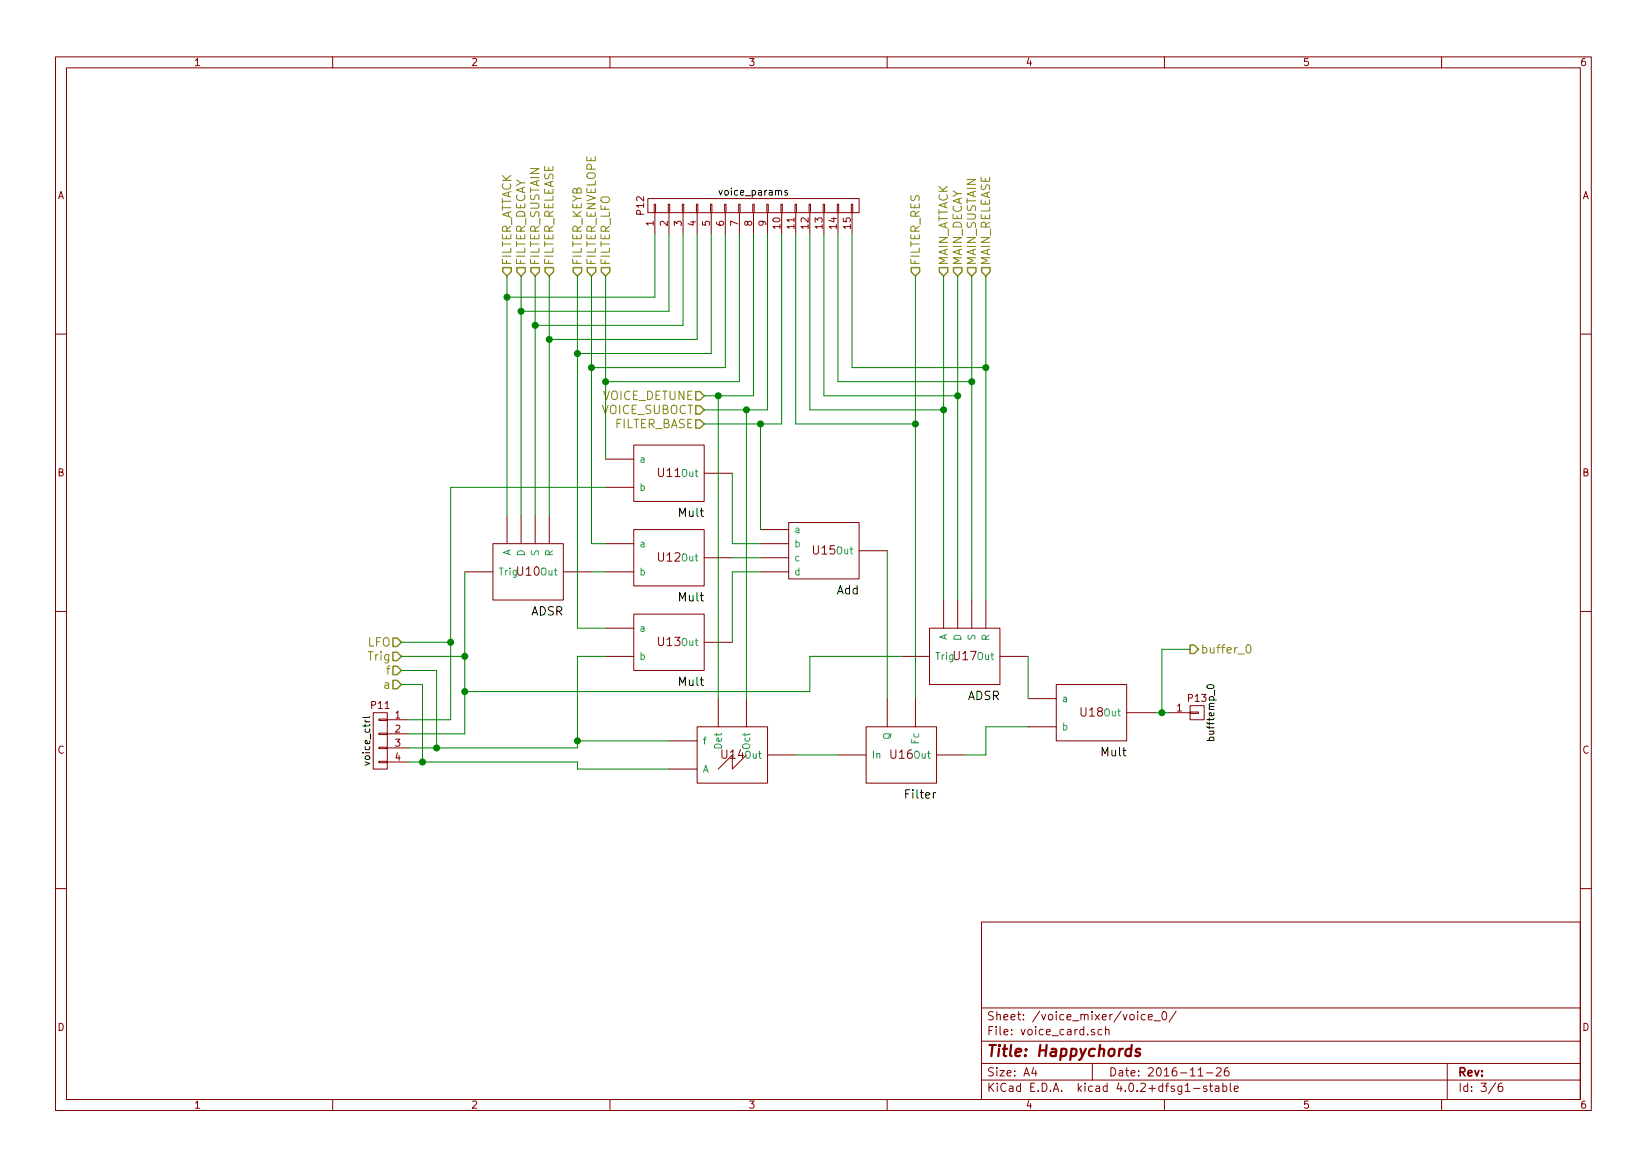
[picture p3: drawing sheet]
<svg xmlns="http://www.w3.org/2000/svg" width="297mm" height="210mm" viewBox="0 0 297 210" stroke-linecap="round" stroke-linejoin="round" font-family="sans-serif">
<g fill="none" stroke="#840000" stroke-width=".18">
<path d="M10 10.3h277v189.9h-277zM12 12.2h273v186.1h-273zM60 10.3v1.9M110 10.3v1.9M160 10.3v1.9M210 10.3v1.9M260 10.3v1.9M116.8 35.8h38.1v2.5h-38.1zM118 36.8h.2v1.5h-.2zM118.1 38.3v3.9M120.5 36.8h.3v1.5h-.3zM120.6 38.3v3.9"/>
<path d="M123.1 36.8h.2v1.5h-.2zM123.2 38.3v3.9M125.6 36.8h.3v1.5h-.3zM125.7 38.3v3.9M128.1 36.8h.3v1.5h-.3zM128.3 38.3v3.9M130.7 36.8h.2v1.5h-.2zM130.8 38.3v3.9M133.2 36.8h.3v1.5h-.3zM133.3 38.3v3.9M135.8 36.8h.2v1.5h-.2zM135.9 38.3v3.9"/>
<path d="M138.3 36.8h.3v1.5h-.3zM138.4 38.3v3.9M140.8 36.8h.3v1.5h-.3zM141 38.3v3.9M143.4 36.8h.2v1.5h-.2zM143.5 38.3v3.9M145.9 36.8h.3v1.5h-.3zM146 38.3v3.9M148.5 36.8h.2v1.5h-.2zM148.6 38.3v3.9M151 36.8h.3v1.5h-.3zM151.1 38.3v3.9"/>
<path d="M153.5 36.8h.3v1.5h-.3zM153.7 38.3v3.9M10 60.2h2M285 60.2h2M88.9 98h12.7v10.2h-12.7zM91.4 93v5M94 93v5M96.5 93v5M99.1 93v5M109.2 98h5.1M109.2 82.8h5.1M109.2 87.9h5.1"/>
<path d="M114.3 95.5h12.7v10.2h-12.7zM114.3 80.3h12.7v10.1h-12.7zM127 85.3h5.1M137.2 98h5M137.2 95.5h5M142.2 94.2h12.7v10.2h-12.7zM154.9 99.3h5.1M10 110.3h2M83.8 103.1h5.1M101.6 103.1h5.1M109.2 103.1h5.1M109.2 113.3h5.1"/>
<path d="M109.2 118.4h5.1M114.3 110.7h12.7v10.2h-12.7zM127 100.6h5.1M127 115.8h5.1M137.2 103.1h5M137.2 100.6h5M162.6 118.4h5M167.6 113.3h12.7v10.1h-12.7zM170.2 108.2v5.1M172.7 108.2v5.1M175.3 108.2v5.1M177.8 108.2v5.1"/>
<path d="M180.3 118.4h5.1M285 110.3h2M67.3 128.5h2.5v10.2h-2.5zM68.3 137.3h1.5v.2h-1.5zM68.3 134.7h1.5v.3h-1.5zM68.3 132.2h1.5v.3h-1.5zM68.3 129.7h1.5v.2h-1.5zM69.8 129.8h3.9M69.8 132.3h3.9M69.8 134.9h3.9M69.8 137.4h3.9M120.6 138.7h5.1"/>
<path d="M120.6 133.6h5.1M125.7 131.1h12.7v10.1h-12.7zM129.5 126v5.1M134.6 136.1l-2.5 2.6v-2.6l-2.6 2.6M134.6 126v5.1M138.4 136.1h5.1M151.1 136.1h5.1M156.2 131.1h12.7v10.1h-12.7zM160 126v5.1M165.1 126v5.1M168.9 136.1h5.1M185.4 126h5.1"/>
<path d="M185.4 131.1h5.1M190.5 123.4h12.7v10.2h-12.7zM203.2 128.5h5.1M210.8 128.5h3.8M214.6 128.4h1.6v.2h-1.6zM214.6 127.2h2.6v2.6h-2.6zM10 160.2h2M177 166.3h108v32h-108zM285 160.2h2M60 198.3v1.9M110 198.3v1.9M160 198.3v1.9"/>
<path d="M177 194.8h108M177 191.8h108M177 187.8h108M177 181.8h108M186.4 192.5l-.3 1h.9M186.8 193v1M197 191.8v3M197.4 185.7a.37 .37 0 0 0-.6 .1l.1 .2 .5 .2 .1 .1-.3 .3-.4-.1M198.7 185.7l-.4-.1-.3 .3 .1 .6 .2 .1 .4-.1M199.4 185.7l.2-.1 .4 .1v.9M199.4 185.1v1.5M206.5 183l-.4-.1-.3 .3 .1 .6 .2 .1 .4-.1"/>
<path d="M207.1 183.4l.7-.1v-.3l-.5-.1-.2 .2 .1 .7h.6M208.1 184.1h1.2M209.7 182.6l.2-.2a.81 .81 0 0 1 .6 .6 .81 .81 0 0 1-.3 .8l-.1 .1a.79 .79 0 0 1-.4-1.3zM210 198.3v1.9M212.1 182.3l-1.3 2M215.3 196.3h1.1M216.1 194h.9M217.6 193.5h1.1M217.6 195.9a.37 .37 0 0 0-.6 .1l.1 .3 .5 .1 .1 .1-.2 .3-.5-.1M218.1 195.8h.6M218.3 195.3v1.3l.4 .2M219.2 195.9h.6v.9"/>
<path d="M219.4 192.7l.6-.2 .2 .5-.9 1h.9M219.8 196.2l-.4 .1-.3 .2 .3 .3 .4-.1M220.5 195.9l.5-.1 .3 .3-.2 .6h-.6M220.5 195.3v1.5M221.5 192.5a.59 .59 0 0 0-.7 .7l.1 .7 .2 .1 .5-.1 .1-.5-.2-.2-.4-.1-.3 .3M221.9 195.3v1.3l.2 .2M222.6 196.3l.7-.1v-.3l-.5-.1-.2 .2 .1 .7h.6M260 198.3v1.9M261 191.8v6.5M269.7 195.2l-1.2 2M270.9 195.3a.59 .59 0 0 0-.7 .7l.1 .7 .2 .1 .5-.1v-.5l-.1-.2-.4-.1-.3 .3"/>
</g>
<path d="M205.6 189.2l-.4-.1-.4 .4 .3 .3 .4 .1 .1 .3-.1 .1-.2 .1-.6-.1" fill="none" stroke="#840000" stroke-width=".41"/>
<path d="M142 34.4l-.3-.1-.2 .2 .1 .2 .4 .1v.3h-.5M66.7 129.2l-.2 .2h-1.1M217.7 123.6a.76 .76 0 0 1 1.2 .3 .83 .83 0 0 1-1.2 0z" fill="none" stroke="#000" stroke-width=".18"/>
<path d="M224.9 116.4l.2-.1a.81 .81 0 0 1 .5 .7 .81 .81 0 0 1-.5 .8l-.2-.2-.2-.4z" fill="none" stroke="#848400" stroke-width=".18"/>
<g fill="none" stroke="#848400" stroke-width=".25">
<path d="M90.7 48.3h1.5v.7l-.8 .8-.7-.8zM93.2 48.3h1.5v.7l-.7 .8-.8-.8zM95.8 48.3h1.5v.7l-.8 .8-.7-.8zM98.3 48.3h1.5v.7l-.7 .8-.8-.8zM103.4 48.3h1.5v.7l-.8 .8-.7-.8zM105.9 48.3h1.5v.7l-.7 .8-.8-.8zM108.5 48.3h1.5v.7l-.8 .8-.7-.8zM164.3 48.3h1.6v.7l-.8 .8-.8-.8zM169.4 48.3h1.5v.7l-.7 .8-.8-.8zM172 48.3h1.5v.7l-.8 .8-.7-.8zM174.5 48.3h1.5v.7l-.7 .8-.8-.8zM177 48.3h1.6v.7l-.8 .8-.8-.8z"/>
<path d="M125.5 70.6h.7l.8 .8-.8 .7h-.7zM125.5 73.1h.7l.8 .8-.8 .8h-.7zM125.5 75.7h.7l.8 .7-.8 .8h-.7zM70.9 115.1h.7l.8 .7-.8 .8h-.7zM70.9 117.6h.7l.8 .8-.8 .7h-.7zM214.6 116.3h.8l.8 .8-.8 .8h-.8zM70.9 120.1h.7l.8 .8-.8 .8h-.7zM70.9 122.7h.7l.8 .7-.8 .8h-.7z"/>
</g>
<g fill="none" stroke="#008400" stroke-width=".18">
<path d="M91.4 49.8v43.2M94 49.8v43.2M96.5 49.8v43.2M99.1 49.8v43.2M104.1 49.8v63.5h5.1M106.7 49.8v48.2h2.5M109.2 49.8v33M118.1 42.2v11.4h-26.7M120.6 42.2v13.9h-26.6M123.2 42.2v16.5h-26.7M125.7 42.2v19h-26.6M128.3 42.2v21.5h-24.2"/>
<path d="M130.8 42.2v24.1h-24.1M133.3 42.2v26.6h-24.1M135.9 42.2v29.2h-8.9M138.4 42.2v31.7h-11.4M141 42.2v34.2h-14M143.5 42.2v34.2h21.6M146 42.2v31.7h24.2M148.6 42.2v29.2h24.1M151.1 42.2v26.6h24.2M153.7 42.2v24.1h24.1M165.1 49.8v76.2M170.2 49.8v58.4"/>
<path d="M172.7 49.8v58.4M175.3 49.8v58.4M177.8 49.8v58.4M129.5 71.4v54.6M134.6 73.9v52.1M137.2 76.4v19.1M109.2 87.9h-27.9v41.9h-7.6M132.1 85.3v12.7h5.1M160 99.3v26.7M72.4 118.4h11.4M72.4 115.8h8.9M83.8 103.1v29.2h-10.1"/>
<path d="M106.7 103.1h2.5M109.2 118.4h-5.1v16.5h-30.4M132.1 100.6h5.1M137.2 103.1h-5.1v12.7M162.6 118.4h-16.6v6.3h-62.2M185.4 118.4v7.6M214.6 117.1h-5.1v11.4M72.4 120.9h6.3v14M72.4 123.4h3.8v14M73.7 137.4h30.4v1.3h16.5M104.1 133.6h16.5M143.5 136.1h7.6"/>
<path d="M185.4 131.1h-7.6v5h-3.8M208.3 128.5h2.5"/>
</g>
<g fill="#008400" stroke="#008400" stroke-width=".25">
<circle cx="83.8" cy="124.7" r=".51"/>
<circle cx="83.8" cy="118.4" r=".51"/>
<circle cx="209.6" cy="128.5" r=".51"/>
<circle cx="81.3" cy="115.8" r=".51"/>
<circle cx="78.7" cy="134.9" r=".51"/>
<circle cx="104.1" cy="133.6" r=".51"/>
<circle cx="91.4" cy="53.6" r=".51"/>
<circle cx="94" cy="56.1" r=".51"/>
<circle cx="96.5" cy="58.7" r=".51"/>
<circle cx="99.1" cy="61.2" r=".51"/>
<circle cx="104.1" cy="63.7" r=".51"/>
<circle cx="106.7" cy="66.3" r=".51"/>
<circle cx="109.2" cy="68.8" r=".51"/>
<circle cx="129.5" cy="71.4" r=".51"/>
<circle cx="134.6" cy="73.9" r=".51"/>
<circle cx="76.2" cy="137.4" r=".51"/>
<circle cx="137.2" cy="76.4" r=".51"/>
<circle cx="177.8" cy="66.3" r=".51"/>
<circle cx="175.3" cy="68.8" r=".51"/>
<circle cx="172.7" cy="71.4" r=".51"/>
<circle cx="170.2" cy="73.9" r=".51"/>
<circle cx="165.1" cy="76.4" r=".51"/>
</g>
<text font-size="2.8" fill="#840000" x="178" y="190.5">Title: Happychords</text>
<g font-size="2.1" fill="#848400">
<text x="92.2" y="47.8" transform="rotate(-90 92.2 47.8)">FILTER_ATTACK</text>
<text x="94.7" y="47.8" transform="rotate(-90 94.7 47.8)">FILTER_DECAY</text>
<text x="97.3" y="47.8" transform="rotate(-90 97.3 47.8)">FILTER_SUSTAIN</text>
<text x="99.8" y="47.8" transform="rotate(-90 99.8 47.8)">FILTER_RELEASE</text>
<text x="104.9" y="47.8" transform="rotate(-90 104.9 47.8)">FILTER_KEYB</text>
<text x="107.4" y="47.8" transform="rotate(-90 107.4 47.8)">FILTER_ENVELOPE</text>
<text x="110" y="47.8" transform="rotate(-90 110 47.8)">FILTER_LFO</text>
<text x="165.9" y="47.8" transform="rotate(-90 165.9 47.8)">FILTER_RES</text>
<text x="170.9" y="47.8" transform="rotate(-90 170.9 47.8)">MAIN_ATTACK</text>
<text x="173.5" y="47.8" transform="rotate(-90 173.5 47.8)">MAIN_DECAY</text>
<text x="176" y="47.8" transform="rotate(-90 176 47.8)">MAIN_SUSTAIN</text>
<text x="178.6" y="47.8" transform="rotate(-90 178.6 47.8)">MAIN_RELEASE</text>
<text x="108.3" y="74.7">VOICE_SUBOCT</text>
<text x="108.6" y="72.1">VOICE_DETUNE</text>
<text x="110.6" y="77.2">FILTER_BASE</text>
<text x="66.2" y="116.6">LFO</text>
<text x="66.4" y="119.1">Trig</text>
<text x="216.6" y="117.9">buffer_0</text>
<text x="69.3" y="124.2">a</text>
<text x="69.7" y="121.7">f</text>
</g>
<g font-size="2.1" fill="#840000">
<text x="118.7" y="86">U11</text>
<text x="118.7" y="101.3">U12</text>
<text x="146.7" y="100">U15</text>
<text x="93.3" y="103.8">U10</text>
<text x="118.7" y="116.5">U13</text>
<text x="172.1" y="119">U17</text>
<text x="194.9" y="129.2">U18</text>
<text x="130.1" y="136.8">U14</text>
<text x="160.6" y="136.8">U16</text>
<text x="178" y="184">Sheet: /voice_mixer/voice_0/</text>
<text x="178" y="186.7">File: voice_card.sch</text>
<text x="178" y="196.9">KiCad E.D.A. kicad 4.0.2+dfsg1-stable</text>
<text x="178" y="194.1">Size: A4</text>
<text x="200" y="194.1">Date: 2016-11-26</text>
<text x="263" y="194.1">Rev:</text>
<text x="263" y="196.9">Id: 3/6</text>
</g>
<g font-size="2.1">
<text x="122.4" y="93.2">Mult</text>
<text x="150.9" y="107.2">Add</text>
<text x="95.7" y="111">ADSR</text>
<text x="122.4" y="108.5">Mult</text>
<text x="122.4" y="123.7">Mult</text>
<text x="174.4" y="126.2">ADSR</text>
<text x="198.6" y="136.4">Mult</text>
<text x="163.3" y="144">Filter</text>
</g>
<g font-size="1.8" fill="#840000">
<text x="35" y="11.9">1</text>
<text x="85" y="11.9">2</text>
<text x="135" y="11.9">3</text>
<text x="185" y="11.9">4</text>
<text x="235" y="11.9">5</text>
<text x="285" y="11.9">6</text>
<text x="10.4" y="35.9">A</text>
<text x="285.4" y="35.9">A</text>
<text x="116.1" y="38.7" transform="rotate(-90 116.1 38.7)">P12</text>
<text x="117.9" y="40.7" transform="rotate(-90 117.9 40.7)">1</text>
<text x="120.4" y="40.7" transform="rotate(-90 120.4 40.7)">2</text>
<text x="122.9" y="40.7" transform="rotate(-90 122.9 40.7)">3</text>
<text x="125.5" y="40.7" transform="rotate(-90 125.5 40.7)">4</text>
<text x="128" y="40.7" transform="rotate(-90 128 40.7)">5</text>
<text x="130.6" y="40.7" transform="rotate(-90 130.6 40.7)">6</text>
<text x="133.1" y="40.7" transform="rotate(-90 133.1 40.7)">7</text>
<text x="135.6" y="40.7" transform="rotate(-90 135.6 40.7)">8</text>
<text x="138.2" y="40.7" transform="rotate(-90 138.2 40.7)">9</text>
<text x="140.7" y="41.2" transform="rotate(-90 140.7 41.2)">10</text>
<text x="143.3" y="41.2" transform="rotate(-90 143.3 41.2)">11</text>
<text x="145.8" y="41.2" transform="rotate(-90 145.8 41.2)">12</text>
<text x="148.3" y="41.2" transform="rotate(-90 148.3 41.2)">13</text>
<text x="150.9" y="41.2" transform="rotate(-90 150.9 41.2)">14</text>
<text x="153.4" y="41.2" transform="rotate(-90 153.4 41.2)">15</text>
<text x="10.4" y="85.9">B</text>
<text x="285.4" y="85.9">B</text>
<text x="67" y="127.8">P11</text>
<text x="71.3" y="129.5">1</text>
<text x="212.2" y="128.3">1</text>
<text x="214.3" y="126.5">P13</text>
<text x="10.4" y="135.9">C</text>
<text x="71.3" y="132.1">2</text>
<text x="71.3" y="134.6">3</text>
<text x="71.3" y="137.2">4</text>
<text x="134.4" y="136.8">Out</text>
<text x="285.4" y="135.9">C</text>
<text x="10.4" y="185.9">D</text>
<text x="285.4" y="185.9">D</text>
<text x="35" y="199.9">1</text>
<text x="85" y="199.9">2</text>
<text x="135" y="199.9">3</text>
<text x="185" y="199.9">4</text>
<text x="235" y="199.9">5</text>
<text x="285" y="199.9">6</text>
</g>
<g font-size="1.8">
<text x="130" y="35.2">voice_params</text>
<text x="66.8" y="137.7" transform="rotate(-90 66.8 137.7)">voice_ctrl</text>
<text x="219" y="133.3" transform="rotate(-90 219 133.3)">bufftemp_0</text>
</g>
<g font-size="1.8" fill="#008484">
<text x="115.3" y="83.4">a</text>
<text x="115.3" y="88.5">b</text>
<text x="122.9" y="86">Out</text>
<text x="92.1" y="100.3" transform="rotate(-90 92.1 100.3)">A</text>
<text x="94.6" y="100.3" transform="rotate(-90 94.6 100.3)">D</text>
<text x="97.2" y="100.2" transform="rotate(-90 97.2 100.2)">S</text>
<text x="99.7" y="100.3" transform="rotate(-90 99.7 100.3)">R</text>
<text x="115.3" y="98.7">a</text>
<text x="122.9" y="101.2">Out</text>
<text x="143.3" y="96.1">a</text>
<text x="143.3" y="98.7">b</text>
<text x="143.3" y="101.2">c</text>
<text x="150.9" y="99.9">Out</text>
<text x="89.9" y="103.8">Trig</text>
<text x="97.5" y="103.8">Out</text>
<text x="115.3" y="103.8">b</text>
<text x="143.3" y="103.8">d</text>
<text x="115.3" y="113.9">a</text>
<text x="115.3" y="119">b</text>
<text x="122.9" y="116.5">Out</text>
<text x="168.7" y="119">Trig</text>
<text x="170.8" y="115.6" transform="rotate(-90 170.8 115.6)">A</text>
<text x="173.4" y="115.6" transform="rotate(-90 173.4 115.6)">D</text>
<text x="175.9" y="115.5" transform="rotate(-90 175.9 115.5)">S</text>
<text x="176.3" y="119">Out</text>
<text x="178.4" y="115.6" transform="rotate(-90 178.4 115.6)">R</text>
<text x="191.5" y="126.6">a</text>
<text x="191.5" y="131.7">b</text>
<text x="199.1" y="129.2">Out</text>
<text x="126.7" y="134.2">f</text>
<text x="130.2" y="134.9" transform="rotate(-90 130.2 134.9)">Det</text>
<text x="135.3" y="135" transform="rotate(-90 135.3 135)">Oct</text>
<text x="157.2" y="136.8">In</text>
<text x="160.7" y="133.4" transform="rotate(-90 160.7 133.4)">Q</text>
<text x="164.8" y="136.8">Out</text>
<text x="165.7" y="134.1" transform="rotate(-90 165.7 134.1)">Fc</text>
<text x="126.7" y="139.3">A</text>
</g>
</svg>
